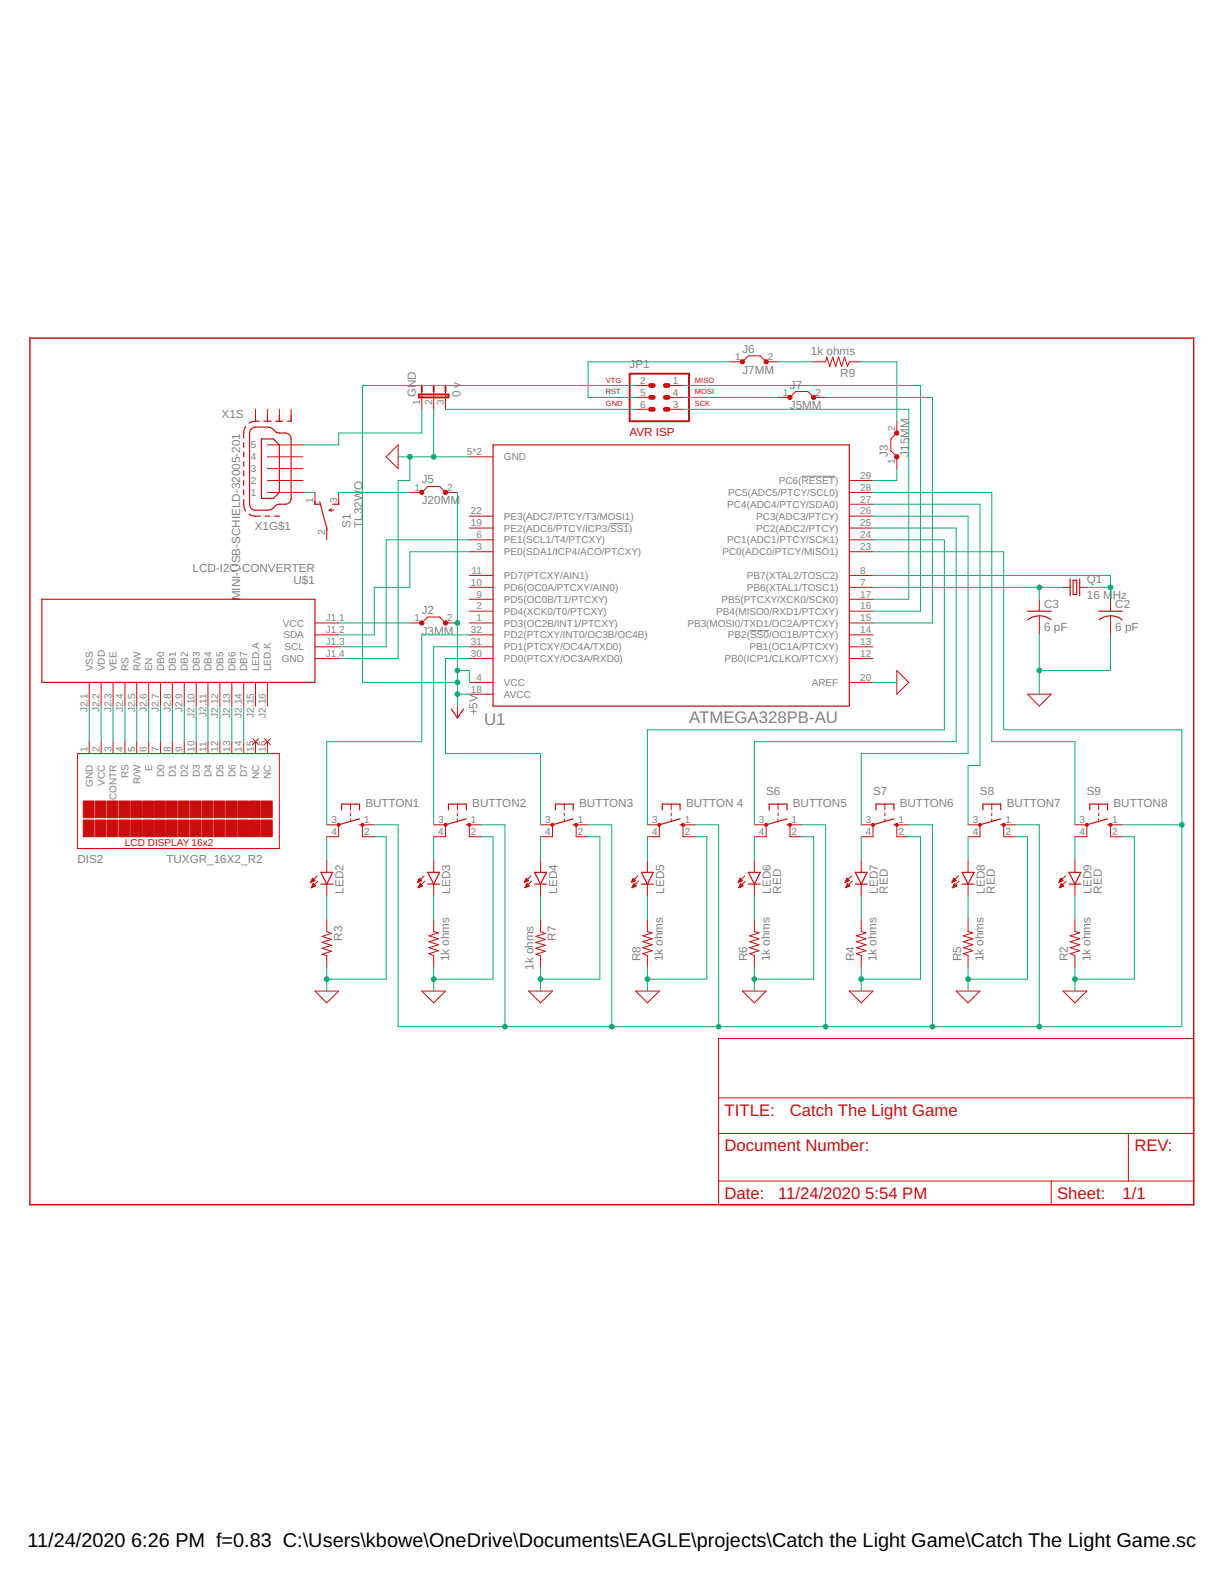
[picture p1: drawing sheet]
<svg xmlns="http://www.w3.org/2000/svg" width="216mm" height="279mm" viewBox="0 0 216 279" stroke-linecap="round" stroke-linejoin="round" font-family="sans-serif">
<path d="M108.4 93.1h3.4M142.4 84.6h6M133.3 112.1h3.4" fill="none" stroke="#808080" stroke-width=".18"/>
<path d="M5.3 60.1h206.8v154h-206.8z" fill="none" stroke="#c90d0c" stroke-width=".25"/>
<g fill="none" stroke="#c90d0c" stroke-width=".18">
<path d="M45.4 72.7v2.2M47.5 72.7v2.2M47.5 79.1h6.3M49.6 72.7v2.2M51.7 72.7v2.2M70.7 79.1v4.2l-2.1-2.1zM75 69.6v3.1M77.1 69.6v3.1M79.2 69.6v3.1M112.9 72.7h2.1M112.9 68.5h2.1M112.9 70.6h2.1"/>
<path d="M119.3 72.7h2.1M119.3 68.5h2.1M119.3 70.6h2.1M129.8 64.3h2.1l1.1-1.1h2.1l1 1.1h2.2M138.3 70.6h2.1l1-1h2.1l1.1 1h2.1M144.6 64.3h2.1l.2-.8 .5 1.7 .6-1.7 .5 1.7 .5-1.7 .5 1.7 .6-1.7 .5 1.7 .3-.9h2.1M159.4 74.9v2.1l-1.1 1v2.1l1.1 1.1v2.1M47.5 81.2h6.3M47.5 87.5h6.3M47.5 85.4h6.3M47.5 83.3h6.3M56 87.5v2.1"/>
<path d="M58.1 93.9v2M58.5 90.7l.4 .2M58.5 90.7h.8M58.9 90.5l-.4 .2M60.2 87.5v2.1M72.8 87.5h2.2l1-1h2.1l1.1 1h2.1M83.4 81.2h4.2M83.4 98.1h4.2M83.4 95.9h4.2M83.4 93.9h4.2M83.4 91.7h4.2M150.9 98.1h4.2"/>
<path d="M150.9 95.9h4.2M150.9 93.9h4.2M150.9 91.7h4.2M150.9 89.6h4.2M150.9 87.5h4.2M150.9 85.4h4.2M56 117.1h4.2M56 115h4.2M56 112.8h4.2M56 110.7h4.2M72.8 110.7h2.2l1-1h2.1l1.1 1h2.1M83.4 117.1h4.2"/>
<path d="M83.4 115h4.2M83.4 112.8h4.2M83.4 110.7h4.2M83.4 108.6h4.2M83.4 106.5h4.2M83.4 104.4h4.2M83.4 102.3h4.2M150.9 117.1h4.2M150.9 115h4.2M150.9 112.8h4.2M150.9 110.7h4.2M150.9 108.6h4.2"/>
<path d="M150.9 106.5h4.2M150.9 104.4h4.2M150.9 102.3h4.2M159.4 119.2l2.1 2.1-2.1 2.1zM184.7 106.5v2.1M184.7 109.5v3.3M188.9 104.4h1.3M191.9 104.4h1.2M197.3 106.5v2.1M197.3 109.5v3.3M13.8 133.9h35.8v16.9h-35.8zM15.9 121.3v4.2"/>
<path d="M15.9 131.8v2.1M18 121.3v4.2M18 131.8v2.1M20.1 121.3v4.2M20.1 131.8v2.1M22.2 121.3v4.2M22.2 131.8v2.1M24.3 121.3v4.2M24.3 131.8v2.1M26.4 121.3v4.2M26.4 131.8v2.1M28.5 121.3v4.2"/>
<path d="M28.5 131.8v2.1M30.6 121.3v4.2M30.6 131.8v2.1M32.7 121.3v4.2M32.7 131.8v2.1M34.9 121.3v4.2M34.9 131.8v2.1M37 121.3v4.2M37 131.8v2.1M39.1 121.3v4.2M39.1 131.8v2.1M41.2 121.3v4.2"/>
<path d="M41.2 131.8v2.1M43.3 121.3v4.2M43.3 131.8v2.1M44.9 131.3l1 1M45.4 121.3v4.2M45.4 131.8v2.1M45.9 131.3l-1 1M47 131.3l1 1M47.5 121.3v4.2M47.5 131.8v2.1M48 131.3l-1 1M81.3 125.5v2.1"/>
<path d="M83.4 121.3h4.2M83.4 123.4h4.2M150.9 121.3h4.2M182.6 123.4h4.2l-2.1 2.1zM55.2 156.8h.1M55.3 156.7h.2M55.3 156.6h.4M55.3 157.8h.1M55.4 156.5h.5M55.4 157.7h.2M55.4 156.4h.5M55.4 157.6h.4"/>
<path d="M55.4 156.4h.4M55.5 156.3h.2M55.5 157.5h.5M55.5 156.2h.1M55.5 157.4h.5M55.5 156.1l.5 .4-.8 .3zM55.5 157.3h.4M55.6 157.2h.2M55.6 157.1h.1M55.6 157l.5 .5-.8 .3zM56.4 155.7l-1.2 1.1M56.5 156.6l-1.2 1.2"/>
<path d="M58.1 152.9v2.1M58.1 157.1v2.2M58.1 146.6h2.1v2.1h-2.1M62.3 142.9v1.1M62.3 144.5v.5M62.3 145.5v.6M66.5 146.6h-2.1v2.1h2.1M74.2 156.8h.1M74.3 156.7h.1M74.3 156.6h.4M74.3 157.8h.1M74.3 156.5h.6"/>
<path d="M74.4 157.7h.1M74.4 156.4h.5M74.4 157.6h.4M74.4 156.4h.4M74.4 157.5h.6M74.5 156.3h.2M74.5 157.4h.5M74.5 156.2h.1M74.5 157.3h.4M74.5 156.1l.5 .4-.8 .3zM74.6 157.2h.2M74.6 157.1h.1"/>
<path d="M74.6 157l.5 .5-.8 .3zM75.4 155.7l-1.2 1.1M75.5 156.6l-1.2 1.2M77.1 152.9v2.1M77.1 157.1v2.2M77.1 146.6h2.1v2.1h-2.1M81.3 142.9v1.1M81.3 144.5v.5M81.3 145.5v.6M85.5 146.6h-2.1v2.1h2.1M93.2 156.8h.1M93.2 156.7h.2"/>
<path d="M93.3 156.6h.4M93.3 157.8h.1M93.3 156.5h.6M93.3 157.7h.3M93.4 156.4h.5M93.4 157.6h.4M93.4 156.4h.4M93.4 157.5h.6M93.5 156.3h.2M93.5 157.4h.5M93.5 156.2h.1M93.5 157.3h.4"/>
<path d="M93.5 156.1l.4 .4-.7 .3zM93.6 157.2h.2M93.6 157.1h.1M93.6 157l.4 .5-.7 .3zM94.4 155.7l-1.2 1.1M94.5 156.6l-1.2 1.2M96.1 152.9v2.1M96.1 157.1v2.2M96.1 146.6h2.1v2.1h-2.1M100.3 142.9v1.1M100.3 144.5v.5M100.3 145.5v.6"/>
<path d="M104.5 146.6h-2.1v2.1h2.1M112.2 156.8h.1M112.2 156.7h.2M112.3 156.6h.3M112.3 157.8h.1M112.3 156.5h.6M112.4 156.4h.5M112.4 157.7h.1M112.4 156.4h.4M112.4 157.6h.4M112.4 156.3h.3M112.4 157.5h.6"/>
<path d="M112.5 157.4h.5M112.5 156.2h.1M112.5 157.3h.4M112.5 156.1l.4 .4-.7 .3zM112.5 157.2h.3M112.6 157.1h.1M112.6 157l.5 .5-.8 .3zM113.3 155.7l-1.1 1.1M113.5 156.6l-1.2 1.2M115 152.9v2.1M115 157.1v2.2M115 146.6h2.2v2.1h-2.2"/>
<path d="M119.3 142.9v1.1M119.3 144.5v.5M119.3 145.5v.6M123.5 146.6h-2.1v2.1h2.1M131.2 156.8h.1M131.2 156.7h.2M131.3 156.6h.3M131.3 157.8h.1M131.3 156.5h.6M131.3 157.7h.2M131.4 156.4h.5M131.4 157.6h.4"/>
<path d="M131.4 156.4h.4M131.4 157.5h.6M131.4 156.3h.3M131.5 156.2h.1M131.5 157.4h.5M131.5 157.3h.4M131.5 156.1l.4 .4-.7 .3zM131.6 157.2h.2M131.6 157.1h.1M131.6 157l.4 .5-.7 .3zM132.4 155.7l-1.2 1.1M132.5 156.6l-1.2 1.2"/>
<path d="M134 152.9v2.1M134 157.1v2.2M134 146.6h2.1v2.1h-2.1M138.3 142.9v1.1M138.3 144.5v.5M138.3 145.5v.6M142.5 146.6h-2.1v2.1h2.1M150.2 156.8h.1M150.2 156.7h.2M150.3 156.6h.3M150.3 157.8h.1M150.3 156.5h.6"/>
<path d="M150.3 157.7h.2M150.3 156.4h.6M150.4 157.6h.3M150.4 156.4h.3M150.4 157.5h.6M150.4 156.3h.3M150.5 157.4h.5M150.5 156.2h.1M150.5 157.3h.4M150.5 156.1l.4 .4-.7 .3zM150.5 157.2h.3M150.6 157.1h.1"/>
<path d="M150.6 157l.4 .5-.7 .3zM151.3 155.7l-1.1 1.1M151.4 156.6l-1.1 1.2M153 152.9v2.1M153 157.1v2.2M153 146.6h2.1v2.1h-2.1M157.2 142.9v1.1M157.2 144.5v.5M157.2 145.5v.6M161.5 146.6h-2.1v2.1h2.1M169.2 156.8h.1M169.2 156.7h.2"/>
<path d="M169.2 156.6h.4M169.3 156.5h.5M169.3 157.8h.1M169.3 157.7h.2M169.3 156.4h.5M169.4 157.6h.3M169.4 156.4h.4M169.4 157.5h.6M169.4 156.3h.3M169.4 157.4h.5M169.5 156.2h.1M169.5 157.3h.4"/>
<path d="M169.5 156.1l.4 .4-.7 .3zM169.5 157.2h.3M169.6 157.1h.1M169.6 157l.4 .5-.7 .3zM170.3 155.7l-1.1 1.1M170.4 156.6l-1.1 1.2M172 152.9v2.1M172 157.1v2.2M172 146.6h2.1v2.1h-2.1M176.2 142.9v1.1M176.2 144.5v.5M176.2 145.5v.6"/>
<path d="M180.5 146.6h-2.1v2.1h2.1M188.2 156.8h.1M188.2 156.7h.2M188.3 156.6h.3M188.3 157.8h.1M188.3 156.5h.5M188.3 157.7h.2M188.3 156.4h.5M188.4 156.4h.3M188.4 157.6h.3M188.4 156.3h.2M188.4 157.5h.6"/>
<path d="M188.4 156.2h.2M188.4 157.4h.5M188.5 157.3h.3M188.5 156.1l.4 .4-.7 .3zM188.5 157.2h.2M188.6 157.1h.1M188.6 157l.4 .5-.7 .3zM189.3 155.7l-1.1 1.1M189.4 156.6l-1.1 1.2M191 152.9v2.1M191 157.1v2.2M191 146.6h2.1v2.1h-2.1"/>
<path d="M195.2 142.9v1.1M195.2 144.5v.5M195.2 145.5v.6M199.5 146.6h-2.2v2.1h2.2M56 176.1h4.2l-2.1 2.1zM58.1 163.5v2.1l.8 .3-1.7 .5 1.7 .6-1.7 .5 1.7 .5-1.7 .6 1.7 .5-1.7 .5 .9 .2v2.1M75 176.1h4.2l-2.1 2.1zM77.1 163.5v2.1l.8 .2-1.7 .5 1.7 .6-1.7 .5 1.7 .5-1.7 .5 1.7 .6-1.7 .5 .9 .3v2.1M93.9 176.1h4.3l-2.1 2.1zM96.1 163.5v2.1l.8 .3-1.7 .5 1.7 .6-1.7 .5 1.7 .5-1.7 .6 1.7 .5-1.7 .5 .9 .2v2.1M112.9 176.1h4.3l-2.2 2.1zM115 163.5v2.1l.9 .2-1.7 .5 1.7 .6-1.7 .5 1.7 .5-1.7 .5 1.7 .6-1.7 .5 .8 .3v2.1"/>
<path d="M131.9 176.1h4.2l-2.1 2.1zM134 163.5v2.1l.9 .2-1.7 .5 1.7 .6-1.7 .5 1.7 .5-1.7 .5 1.7 .6-1.7 .5 .8 .3v2.1M150.9 176.1h4.2l-2.1 2.1zM153 163.5v2.1l.9 .2-1.7 .5 1.7 .6-1.7 .5 1.7 .5-1.7 .5 1.7 .6-1.7 .5 .8 .3v2.1M169.9 176.1h4.2l-2.1 2.1zM172 163.5v2.1l.9 .2-1.7 .5 1.7 .6-1.7 .5 1.7 .5-1.7 .5 1.7 .6-1.7 .5 .8 .3v2.1M188.9 176.1h4.2l-2.1 2.1zM191 163.5v2.1l.9 .2-1.7 .5 1.7 .6-1.7 .5 1.7 .5-1.7 .5 1.7 .6-1.7 .5 .8 .3v2.1M127.7 184.6h84.4v29.5h-84.4zM127.7 195.1h84.4M127.7 201.5h84.4M127.7 209.9h84.4"/>
<path d="M186.8 209.9v4.2M200.5 201.5v8.4"/>
</g>
<g fill="none" stroke="#c90d0c" stroke-width=".21">
<path d="M43.3 78.7v.8M43.6 75.8a2.79 2.79 0 0 0-.3 2M44.7 76.2l.7-.3h2.1l.6 .1 .9 .7a2 2 0 0 0 1.7 .3h.2a1.03 1.03 0 0 1 .8 1v10.6a1.01 1.01 0 0 1-1 1 2.07 2.07 0 0 0-1.7 .3l-.7 .5-.5 .3h-2.4a1.05 1.05 0 0 1-1.1-1.1v-12.6zM46 74.9a2.5 2.5 0 0 0-1.8 .3M46.5 78h2.1l1 1.1v8.4l-1 1.1h-2.1zM46.9 74.9h1.3M49 74.9h1.3M51.1 74.9h.6M87.6 79.1h63.3v46.4h-63.3zM43.3 88.8a2.79 2.79 0 0 0 .3 2M43.3 80.3v.9M43.3 82v.9"/>
<path d="M43.3 83.7v.9M43.3 85.4v.9M43.3 87.1v.8M44.2 91.4a2.92 2.92 0 0 0 2.1 .3M47.1 91.7h.8M48.8 91.7h.8M56 89.1v.5h1M56.8 89.2l1.3 4.7v.5M60.2 89.1v.5h-1.1M7.4 106.5h48.6v14.8h-48.6zM182.6 108.6h4.2M182.6 110.2a3.4 3.4 0 0 1 4.2 0"/>
<path d="M190.2 102.9v3M190.7 103.1h.6v2.6h-.6zM191.9 102.9v3M195.2 108.6h4.3M195.3 110.2a3.4 3.4 0 0 1 4.1 0M80.2 126l1.1 1.6 1-1.6M57 155h2.1l-1 2.1zM57 157.1h2.1M60.7 144v-1.1h3.2v1.1M63.9 146.6h.5M63.9 145.5l-3.7 1.1M76 157.1h2.1"/>
<path d="M76 155h2.1l-1 2.1zM79.7 144v-1.1h3.2v1.1M82.9 146.6h.5M82.9 145.5l-3.7 1.1M95 157.1h2.1M95 155h2.1l-1 2.1zM98.7 144v-1.1h3.2v1.1M101.9 146.6h.5M101.9 145.5l-3.7 1.1M114 157.1h2.1M114 155h2.1l-1.1 2.1zM117.7 144v-1.1h3.1v1.1"/>
<path d="M120.8 146.6h.6M120.8 145.5l-3.6 1.1M133 157.1h2.1M133 155h2.1l-1.1 2.1zM136.7 144v-1.1h3.1v1.1M139.8 146.6h.6M139.8 145.5l-3.7 1.1M152 157.1h2.1M152 155h2.1l-1.1 2.1zM155.7 144v-1.1h3.1v1.1M158.8 146.6h.6M158.8 145.5l-3.7 1.1"/>
<path d="M171 157.1h2.1M171 155h2.1l-1.1 2.1zM174.7 144v-1.1h3.1v1.1M177.8 146.6h.6M177.8 145.5l-3.7 1.1M189.9 157.1h2.2M189.9 155h2.2l-1.1 2.1zM193.7 144v-1.1h3.1v1.1M196.8 146.6h.5M196.8 145.5l-3.7 1.1"/>
</g>
<g fill="#c90d0c" stroke="#c90d0c" stroke-width=".18">
<path d="M14.8 145.8h1.9v2.9h-1.9z"/>
<path d="M14.8 142.4h1.9v2.9h-1.9z"/>
<path d="M16.9 145.8h1.9v2.9h-1.9z"/>
<path d="M16.9 142.4h1.9v2.9h-1.9z"/>
<path d="M19 145.8h1.9v2.9h-1.9z"/>
<path d="M19 142.4h1.9v2.9h-1.9z"/>
<path d="M21.1 145.8h2v2.9h-2z"/>
<path d="M21.1 142.4h2v2.9h-2z"/>
<path d="M23.2 145.8h1.9v2.9h-1.9z"/>
<path d="M23.2 142.4h1.9v2.9h-1.9z"/>
<path d="M25.4 145.8h1.9v2.9h-1.9z"/>
<path d="M25.4 142.4h1.9v2.9h-1.9z"/>
<path d="M27.5 145.8h1.9v2.9h-1.9z"/>
<path d="M27.5 142.4h1.9v2.9h-1.9z"/>
<path d="M29.6 145.8h1.9v2.9h-1.9z"/>
<path d="M29.6 142.4h1.9v2.9h-1.9z"/>
<path d="M31.7 145.8h1.9v2.9h-1.9z"/>
<path d="M31.7 142.4h1.9v2.9h-1.9z"/>
<path d="M33.8 145.8h1.9v2.9h-1.9z"/>
<path d="M33.8 142.4h1.9v2.9h-1.9z"/>
<path d="M35.9 145.8h1.9v2.9h-1.9z"/>
<path d="M35.9 142.4h1.9v2.9h-1.9z"/>
<path d="M38 145.8h1.9v2.9h-1.9z"/>
<path d="M38 142.4h1.9v2.9h-1.9z"/>
<path d="M40.1 145.8h1.9v2.9h-1.9z"/>
<path d="M40.1 142.4h1.9v2.9h-1.9z"/>
<path d="M42.2 145.8h2v2.9h-2z"/>
<path d="M42.2 142.4h2v2.9h-2z"/>
<path d="M44.3 145.8h1.9v2.9h-1.9z"/>
<path d="M44.3 142.4h1.9v2.9h-1.9z"/>
<path d="M46.5 145.8h1.9v2.9h-1.9z"/>
<path d="M46.5 142.4h1.9v2.9h-1.9z"/>
</g>
<path d="M74.4 70.1h5.3v.5h-5.3zM75 68.5v1.1M77.1 68.5v1.1M79.2 68.5v1.1M111.9 66.4h10.5v8.5h-10.5z" fill="none" stroke="#c90d0c" stroke-width=".34"/>
<path d="M115.6 68.5h.5M115.6 70.6h.5M115.6 72.7h.5M118.2 68.5h.5M118.2 70.6h.5M118.2 72.7h.5" fill="none" stroke="#c90d0c" stroke-width=".85"/>
<g fill="#c90d0c" stroke="#c90d0c" stroke-width=".18">
<path d="M74.6 110.5l.2-.1a.38 .38 0 0 1 .5 .3 .38 .38 0 0 1-.5 .4l-.2-.4h.4h-.4z" fill-rule="evenodd"/>
<path d="M78.8 110.5l.2-.1a.39 .39 0 0 1 .5 .4 .39 .39 0 0 1-.4 .3 .39 .39 0 0 1-.3-.4l.4 .1-.4-.1z" fill-rule="evenodd"/>
<path d="M159 81l.4-.2a.38 .38 0 0 1 .3 .3 .38 .38 0 0 1-.1 .4h-.4l-.2-.3h.4h-.4z" fill-rule="evenodd"/>
<path d="M159 76.8l.4-.2 .2 .1a.39 .39 0 0 1 .1 .5 .39 .39 0 0 1-.5 .1l-.2-.3h.4h-.4z" fill-rule="evenodd"/>
<path d="M131.6 64.1l.4-.2 .2 .1a.38 .38 0 0 1 0 .5 .38 .38 0 0 1-.4 .1l-.2-.3h.4h-.4z" fill-rule="evenodd"/>
<path d="M135.8 64.1a.38 .38 0 0 1 .6 0 .38 .38 0 0 1-.1 .6 .38 .38 0 0 1-.5-.4h.4h-.4z" fill-rule="evenodd"/>
<path d="M74.6 87.3l.2-.1a.38 .38 0 0 1 .5 .3 .38 .38 0 0 1-.5 .4l-.2-.4h.4h-.4z" fill-rule="evenodd"/>
<path d="M78.8 87.3a.39 .39 0 0 1 .5-.1 .39 .39 0 0 1 .2 .4 .39 .39 0 0 1-.4 .3 .39 .39 0 0 1-.3-.4h.4h-.4z" fill-rule="evenodd"/>
<path d="M140 70.4a.38 .38 0 0 1 .7 0 .38 .38 0 0 1-.3 .6l-.4-.2v-.2h.4h-.4z" fill-rule="evenodd"/>
<path d="M144.3 70.4a.38 .38 0 0 1 .6 0 .38 .38 0 0 1-.2 .6 .38 .38 0 0 1-.5-.4l.4 .1-.4-.1z" fill-rule="evenodd"/>
<path d="M64.2 146.4h.4v.4h-.4z" fill-rule="evenodd"/>
<path d="M79 146.4h.4v.4h-.4z" fill-rule="evenodd"/>
<path d="M98 146.4h.4v.4h-.4z" fill-rule="evenodd"/>
<path d="M140.2 146.4h.4v.4h-.4z" fill-rule="evenodd"/>
<path d="M197.1 146.4h.4v.4h-.4z" fill-rule="evenodd"/>
<path d="M154.9 146.4h.4v.4h-.4z" fill-rule="evenodd"/>
<circle cx="60.2" cy="146.6" r=".27"/>
<circle cx="83.4" cy="146.6" r=".27"/>
<circle cx="102.4" cy="146.6" r=".27"/>
<circle cx="117.2" cy="146.6" r=".27"/>
<circle cx="121.4" cy="146.6" r=".27"/>
<circle cx="136.1" cy="146.6" r=".27"/>
<circle cx="174.1" cy="146.6" r=".27"/>
<circle cx="178.3" cy="146.6" r=".27"/>
<circle cx="193.1" cy="146.6" r=".27"/>
<circle cx="159.4" cy="146.6" r=".27"/>
</g>
<g fill="none" stroke="#0dab76" stroke-width=".18">
<path d="M75 72.7v4.3h-14.8v2.1h-6.4M77.1 72.7v8.5M79.2 72.7h33.7M112.9 68.5h-48.5v52.8h16.9M121.4 68.5h42.2v40.1h-8.5M121.4 70.6h16.9M121.4 72.7h40.1v33.8h-6.4M129.8 64.3h-25.3v6.3h8.4M138.3 64.3h6.3M146.7 70.6h19v40.1h-10.6M153 64.3h6.4v10.6M53.8 87.5h2.2"/>
<path d="M60.2 87.5h12.6M70.7 81.2h12.7M72.8 81.2v4.2h-2.1v31.7h-10.5M81.3 87.5v38M83.4 98.1h-10.6v6.3h-6.3v8.4h-6.3M83.4 95.9h-14.8v19.1h-8.4M155.1 98.1h23.3v31.6h31.6v52.8h-139.3v-35.9h-4.2M155.1 95.9h12.7v33.8h-52.8v16.9M155.1 93.9h14.8v37.9h-35.9v14.8M155.1 91.7h16.9v42.2h-19v12.7M155.1 89.6h19v46.5h-2.1v10.5M155.1 87.5h21.1v44.3h14.8v14.8"/>
<path d="M159.4 83.3v2.1h-4.3M60.2 110.7h12.6M81.3 119.2h2.1v2.1M83.4 115h-6.3v31.6M83.4 117.1h-4.2v16.8h16.9v12.7M83.4 112.8h-8.4v19h-16.9v14.8M155.1 102.3h42.2v4.2M155.1 104.4h33.8M184.7 104.4v2.1M184.7 112.8v10.6M193.1 104.4h4.2M197.3 112.8v6.4h-12.6"/>
<path d="M15.9 125.5v6.3M18 125.5v6.3M20.1 125.5v6.3M22.2 125.5v6.3M24.3 125.5v6.3M26.4 125.5v6.3M28.5 125.5v6.3M30.6 125.5v6.3M32.7 125.5v6.3M34.9 125.5v6.3M37 125.5v6.3M39.1 125.5v6.3"/>
<path d="M41.2 125.5v6.3M43.3 125.5v6.3M81.3 123.4h2.1M155.1 121.3h4.3M58.1 148.7v4.2M58.1 159.3v4.2M66.5 148.7h2.1v25.3h-10.5M77.1 148.7v4.2M77.1 159.3v4.2M85.5 148.7h2.1v25.3h-10.5M85.5 146.6h4.2v35.9M96.1 148.7v4.2"/>
<path d="M96.1 159.3v4.2M104.5 148.7h2.1v25.3h-10.5M104.5 146.6h4.2v35.9M115 148.7v4.2M115 159.3v4.2M123.5 148.7h2.1v25.3h-10.6M123.5 146.6h4.2v35.9M134 148.7v4.2M134 159.3v4.2M142.5 148.7h2.1v25.3h-10.6M142.5 146.6h4.2v35.9M153 148.7v4.2"/>
<path d="M153 159.3v4.2M161.5 148.7h2.1v25.3h-10.6M161.5 146.6h4.2v35.9M172 148.7v4.2M172 159.3v4.2M180.5 148.7h2.1v25.3h-10.6M180.5 146.6h4.2v35.9M191 148.7v4.2M191 159.3v4.2M199.5 148.7h2.1v25.3h-10.6M199.5 146.6h10.5M58.1 171.9v4.2"/>
<path d="M77.1 171.9v4.2M96.1 171.9v4.2M115 171.9v4.2M134 171.9v4.2M153 171.9v4.2M172 171.9v4.2M191 171.9v4.2"/>
</g>
<g fill="#0dab76" stroke="#0dab76" stroke-width=".18">
<circle cx="72.8" cy="81.2" r=".42"/>
<circle cx="77.1" cy="81.2" r=".42"/>
<circle cx="58.1" cy="174" r=".42"/>
<circle cx="77.1" cy="174" r=".42"/>
<circle cx="96.1" cy="174" r=".42"/>
<circle cx="115" cy="174" r=".42"/>
<circle cx="134" cy="174" r=".42"/>
<circle cx="153" cy="174" r=".42"/>
<circle cx="172" cy="174" r=".42"/>
<circle cx="191" cy="174" r=".42"/>
<circle cx="184.7" cy="119.2" r=".42"/>
<circle cx="89.7" cy="182.5" r=".42"/>
<circle cx="108.7" cy="182.5" r=".42"/>
<circle cx="127.7" cy="182.5" r=".42"/>
<circle cx="146.7" cy="182.5" r=".42"/>
<circle cx="165.7" cy="182.5" r=".42"/>
<circle cx="184.7" cy="182.5" r=".42"/>
<circle cx="210" cy="146.6" r=".42"/>
<circle cx="197.3" cy="104.4" r=".42"/>
<circle cx="184.7" cy="104.4" r=".42"/>
<circle cx="81.3" cy="123.4" r=".42"/>
<circle cx="81.3" cy="110.7" r=".42"/>
<circle cx="81.3" cy="119.2" r=".42"/>
<circle cx="81.3" cy="121.3" r=".42"/>
</g>
<g font-size="3.5">
<text x="4.9" y="274.9">11/24/2020</text>
<text x="23.3" y="274.9">6:26 PM f=0.83 C:\Users\kbowe\OneDrive\Documents\EAGLE\projects\Catch the Light Game\Catch The Light Game.sch (S</text>
</g>
<g font-size="3" fill="#808080">
<text x="86" y="128.8">U1</text>
<text x="122.5" y="128.5">ATMEGA328PB-AU</text>
</g>
<g font-size="3" fill="#c90d0c">
<text x="128.8" y="198.3">TITLE:</text>
<text x="140.4" y="198.3">Catch The Light Game</text>
<text x="128.8" y="204.6">Document Number:</text>
<text x="201.6" y="204.6">REV:</text>
<text x="128.8" y="213.1">Date:</text>
<text x="138.3" y="213.1">11/24/2020</text>
<text x="153.7" y="213.1">5:54 PM</text>
<text x="187.8" y="213.1">Sheet:</text>
<text x="199.5" y="213.1">1/1</text>
</g>
<g font-size="2.1" fill="#808080">
<text x="111.9" y="65.4">JP1</text>
<text x="131.9" y="62.7">J6</text>
<text x="144.1" y="63">1k ohms</text>
<text x="73.9" y="70.6" transform="rotate(-90 73.9 70.6)">GND</text>
<text x="81.8" y="70.6" transform="rotate(-90 81.8 70.6)">0 v</text>
<text x="131.9" y="66.4">J7MM</text>
<text x="140.4" y="69.1">J7</text>
<text x="149.3" y="67">R9</text>
<text x="39.4" y="74.2">X1S</text>
<text x="140.4" y="72.7">J5MM</text>
<text x="157.8" y="81.2" transform="rotate(-90 157.8 81.2)">J3</text>
<text x="161.5" y="81.2" transform="rotate(-90 161.5 81.2)">J15MM</text>
<text x="64.4" y="87.1" transform="rotate(-90 64.4 87.1)">O</text>
<text x="75" y="89.6">J20MM</text>
<text x="75" y="85.9">J5</text>
<text x="45.3" y="94.3">X1G$1</text>
<text x="62.3" y="93.8" transform="rotate(-90 62.3 93.8)">S1</text>
<text x="64.4" y="93.8" transform="rotate(-90 64.4 93.8)">TL32W</text>
<text x="34.2" y="101.7">LCD-I2C-CONVERTER</text>
<text x="42.7" y="106.7" transform="rotate(-90 42.7 106.7)">MINI-USB-SCHIELD-32005-201</text>
<text x="52.1" y="103.8">U$1</text>
<text x="193.1" y="106.5">16 M</text>
<text x="193.1" y="103.6">Q1</text>
<text x="197.7" y="106.5">Hz</text>
<text x="75" y="112.8">J3MM</text>
<text x="75" y="109.1">J2</text>
<text x="185.5" y="112.1">6 pF</text>
<text x="185.5" y="108.1">C3</text>
<text x="198.2" y="112.1">6 pF</text>
<text x="198.2" y="108.1">C2</text>
<text x="84.9" y="127.1" transform="rotate(-90 84.9 127.1)">+5V</text>
<text x="64.9" y="143.4">BUTTON1</text>
<text x="83.9" y="143.4">BUTTON2</text>
<text x="102.9" y="143.4">BUTTON3</text>
<text x="121.9" y="143.4">BUTTON 4</text>
<text x="136.1" y="141.3">S6</text>
<text x="140.9" y="143.4">BUTTON5</text>
<text x="155.1" y="141.3">S7</text>
<text x="159.9" y="143.4">BUTTON6</text>
<text x="174.1" y="141.3">S8</text>
<text x="178.9" y="143.4">BUTTON7</text>
<text x="193.1" y="141.3">S9</text>
<text x="197.9" y="143.4">BUTTON8</text>
<text x="13.8" y="153.4">DIS2</text>
<text x="29.6" y="153.4">TUXGR_16X2_R2</text>
<text x="61" y="158.8" transform="rotate(-90 61 158.8)">LED2</text>
<text x="80" y="158.8" transform="rotate(-90 80 158.8)">LED3</text>
<text x="99" y="158.8" transform="rotate(-90 99 158.8)">LED4</text>
<text x="118" y="158.8" transform="rotate(-90 118 158.8)">LED5</text>
<text x="137" y="158.8" transform="rotate(-90 137 158.8)">LED6</text>
<text x="138.8" y="158.8" transform="rotate(-90 138.8 158.8)">RED</text>
<text x="156" y="158.8" transform="rotate(-90 156 158.8)">LED7</text>
<text x="157.8" y="158.8" transform="rotate(-90 157.8 158.8)">RED</text>
<text x="175" y="158.8" transform="rotate(-90 175 158.8)">LED8</text>
<text x="176.8" y="158.8" transform="rotate(-90 176.8 158.8)">RED</text>
<text x="194" y="158.8" transform="rotate(-90 194 158.8)">LED9</text>
<text x="195.8" y="158.8" transform="rotate(-90 195.8 158.8)">RED</text>
<text x="60.8" y="167.2" transform="rotate(-90 60.8 167.2)">R3</text>
<text x="98.8" y="167.2" transform="rotate(-90 98.8 167.2)">R7</text>
<text x="79.8" y="170.9" transform="rotate(-90 79.8 170.9)">1k ohms</text>
<text x="94.8" y="172.4" transform="rotate(-90 94.8 172.4)">1k ohms</text>
<text x="113.8" y="170.9" transform="rotate(-90 113.8 170.9)">R8</text>
<text x="117.8" y="170.9" transform="rotate(-90 117.8 170.9)">1k ohms</text>
<text x="132.8" y="170.9" transform="rotate(-90 132.8 170.9)">R6</text>
<text x="136.8" y="170.9" transform="rotate(-90 136.8 170.9)">1k ohms</text>
<text x="151.8" y="170.9" transform="rotate(-90 151.8 170.9)">R4</text>
<text x="155.8" y="170.9" transform="rotate(-90 155.8 170.9)">1k ohms</text>
<text x="170.8" y="170.9" transform="rotate(-90 170.8 170.9)">R5</text>
<text x="174.8" y="170.9" transform="rotate(-90 174.8 170.9)">1k ohms</text>
<text x="189.8" y="170.9" transform="rotate(-90 189.8 170.9)">R2</text>
<text x="193.8" y="170.9" transform="rotate(-90 193.8 170.9)">1k ohms</text>
</g>
<text font-size="2.1" fill="#c90d0c" x="111.9" y="77.5">AVR ISP</text>
<g font-size="1.8" fill="#808080">
<text x="130.6" y="64">1</text>
<text x="136.4" y="64">2</text>
<text x="74.7" y="71.9" transform="rotate(-90 74.7 71.9)">1</text>
<text x="76.8" y="71.9" transform="rotate(-90 76.8 71.9)">2</text>
<text x="78.9" y="71.9" transform="rotate(-90 78.9 71.9)">3</text>
<text x="113.8" y="68.2">2</text>
<text x="113.8" y="70.3">5</text>
<text x="119.6" y="68.2">1</text>
<text x="119.6" y="70.3">4</text>
<text x="139.1" y="70.3">1</text>
<text x="144.9" y="70.3">2</text>
<text x="113.8" y="72.5">6</text>
<text x="119.6" y="72.5">3</text>
<text x="159.1" y="76.7" transform="rotate(-90 159.1 76.7)">2</text>
<text x="44.6" y="83.9">3</text>
<text x="44.6" y="81.8">4</text>
<text x="44.6" y="79.7">5</text>
<text x="83" y="80.9">5*2</text>
<text x="89.6" y="81.8">GND</text>
<text x="159.1" y="82.5" transform="rotate(-90 159.1 82.5)">1</text>
<text x="44.6" y="88.2">1</text>
<text x="44.6" y="86">2</text>
<text x="55.7" y="89.3" transform="rotate(-90 55.7 89.3)">1</text>
<text x="59.9" y="89.3" transform="rotate(-90 59.9 89.3)">3</text>
<text x="73.7" y="87.2">1</text>
<text x="79.5" y="87.2">2</text>
<text x="129.4" y="88.2">PC5(ADC5/PTCY/SCL0)</text>
<text x="138.4" y="86">PC6(RESET)</text>
<text x="152.9" y="89.3">27</text>
<text x="152.9" y="87.2">28</text>
<text x="152.9" y="85.1">29</text>
<text x="57.8" y="95.1" transform="rotate(-90 57.8 95.1)">2</text>
<text x="83.7" y="93.6">19</text>
<text x="83.7" y="91.4">22</text>
<text x="84.7" y="95.7">6</text>
<text x="89.6" y="94.5">PE2(ADC6/PTCY/ICP3/SS1)</text>
<text x="89.6" y="92.4">PE3(ADC7/PTCY/T3/MOSI1)</text>
<text x="129.2" y="90.3">PC4(ADC4/PTCY/SDA0)</text>
<text x="134.4" y="94.5">PC2(ADC2/PTCY)</text>
<text x="134.4" y="92.4">PC3(ADC3/PTCY)</text>
<text x="152.9" y="95.7">24</text>
<text x="152.9" y="93.6">25</text>
<text x="152.9" y="91.4">26</text>
<text x="83.8" y="102">11</text>
<text x="84.7" y="97.8">3</text>
<text x="89.6" y="96.6">PE1(SCL1/T4/PTCXY)</text>
<text x="89.6" y="98.7">PE0(SDA1/ICP4/ACO/PTCXY)</text>
<text x="128.4" y="98.7">PC0(ADC0/PTCY/MISO1)</text>
<text x="129.2" y="96.6">PC1(ADC1/PTCY/SCK1)</text>
<text x="152.9" y="102">8</text>
<text x="152.9" y="97.8">23</text>
<text x="83.7" y="104.1">10</text>
<text x="84.7" y="106.2">9</text>
<text x="89.6" y="107.1">PD5(OC0B/T1/PTCXY)</text>
<text x="89.6" y="105">PD6(OC0A/PTCXY/AIN0)</text>
<text x="89.6" y="102.9">PD7(PTCXY/AIN1)</text>
<text x="128.2" y="107.1">PB5(PTCXY/XCK0/SCK0)</text>
<text x="132.7" y="105">PB6(XTAL1/TOSC1)</text>
<text x="132.7" y="102.9">PB7(XTAL2/TOSC2)</text>
<text x="152.9" y="106.2">17</text>
<text x="152.9" y="104.1">7</text>
<text x="50.2" y="111.4">VCC</text>
<text x="50.4" y="113.5">SDA</text>
<text x="57.9" y="112.5">J1.2</text>
<text x="57.9" y="110.4">J1.1</text>
<text x="73.7" y="110.4">1</text>
<text x="79.5" y="110.4">2</text>
<text x="83.7" y="112.5">32</text>
<text x="84.7" y="110.4">1</text>
<text x="84.7" y="108.3">2</text>
<text x="89.6" y="113.5">PD2(PTCXY/INT0/OC3B/OC4B)</text>
<text x="89.6" y="111.4">PD3(OC2B/INT1/PTCXY)</text>
<text x="89.6" y="109.3">PD4(XCK0/T0/PTCXY)</text>
<text x="122.1" y="111.4">PB3(MOSI0/TXD1/OC2A/PTCXY)</text>
<text x="127.3" y="109.3">PB4(MISO0/RXD1/PTCXY)</text>
<text x="129.3" y="113.5">PB2(SS0/OC1B/PTCXY)</text>
<text x="152.9" y="112.5">14</text>
<text x="152.9" y="110.4">15</text>
<text x="152.9" y="108.3">16</text>
<text x="16.5" y="119.3" transform="rotate(-90 16.5 119.3)">VSS</text>
<text x="18.6" y="119.3" transform="rotate(-90 18.6 119.3)">VDD</text>
<text x="20.7" y="119.3" transform="rotate(-90 20.7 119.3)">VEE</text>
<text x="22.8" y="119.3" transform="rotate(-90 22.8 119.3)">RS</text>
<text x="24.9" y="119.3" transform="rotate(-90 24.9 119.3)">R/W</text>
<text x="27" y="119.3" transform="rotate(-90 27 119.3)">EN</text>
<text x="29.2" y="119.3" transform="rotate(-90 29.2 119.3)">DB0</text>
<text x="31.3" y="119.3" transform="rotate(-90 31.3 119.3)">DB1</text>
<text x="33.4" y="119.3" transform="rotate(-90 33.4 119.3)">DB2</text>
<text x="35.5" y="119.3" transform="rotate(-90 35.5 119.3)">DB3</text>
<text x="37.6" y="119.3" transform="rotate(-90 37.6 119.3)">DB4</text>
<text x="39.7" y="119.3" transform="rotate(-90 39.7 119.3)">DB5</text>
<text x="41.8" y="119.3" transform="rotate(-90 41.8 119.3)">DB6</text>
<text x="43.9" y="119.3" transform="rotate(-90 43.9 119.3)">DB7</text>
<text x="46" y="119.3" transform="rotate(-90 46 119.3)">LED.A</text>
<text x="48.2" y="119.3" transform="rotate(-90 48.2 119.3)">LED.K</text>
<text x="50.1" y="117.7">GND</text>
<text x="50.5" y="115.6">SCL</text>
<text x="57.9" y="116.8">J1.4</text>
<text x="57.9" y="114.7">J1.3</text>
<text x="83.7" y="116.8">30</text>
<text x="83.7" y="114.7">31</text>
<text x="89.6" y="117.7">PD0(PTCXY/OC3A/RXD0)</text>
<text x="89.6" y="115.6">PD1(PTCXY/OC4A/TXD0)</text>
<text x="128.7" y="117.7">PB0(ICP1/CLKO/PTCXY)</text>
<text x="133.2" y="115.6">PB1(OC1A/PTCXY)</text>
<text x="152.9" y="116.8">12</text>
<text x="152.9" y="114.7">13</text>
<text x="83.7" y="123.1">18</text>
<text x="84.7" y="121">4</text>
<text x="89.6" y="121.9">VCC</text>
<text x="89.6" y="124">AVCC</text>
<text x="144.2" y="121.9">AREF</text>
<text x="152.9" y="121">20</text>
<text x="15.6" y="126.6" transform="rotate(-90 15.6 126.6)">J2.1</text>
<text x="17.7" y="126.6" transform="rotate(-90 17.7 126.6)">J2.2</text>
<text x="19.8" y="126.6" transform="rotate(-90 19.8 126.6)">J2.3</text>
<text x="21.9" y="126.6" transform="rotate(-90 21.9 126.6)">J2.4</text>
<text x="24" y="126.6" transform="rotate(-90 24 126.6)">J2.5</text>
<text x="26.1" y="126.6" transform="rotate(-90 26.1 126.6)">J2.6</text>
<text x="28.2" y="126.6" transform="rotate(-90 28.2 126.6)">J2.7</text>
<text x="30.3" y="126.6" transform="rotate(-90 30.3 126.6)">J2.8</text>
<text x="32.5" y="126.6" transform="rotate(-90 32.5 126.6)">J2.9</text>
<text x="34.6" y="127.6" transform="rotate(-90 34.6 127.6)">J2.10</text>
<text x="36.7" y="127.5" transform="rotate(-90 36.7 127.5)">J2.11</text>
<text x="38.8" y="127.6" transform="rotate(-90 38.8 127.6)">J2.12</text>
<text x="40.9" y="127.6" transform="rotate(-90 40.9 127.6)">J2.13</text>
<text x="43" y="127.6" transform="rotate(-90 43 127.6)">J2.14</text>
<text x="45.1" y="127.6" transform="rotate(-90 45.1 127.6)">J2.15</text>
<text x="47.2" y="127.6" transform="rotate(-90 47.2 127.6)">J2.16</text>
<text x="15.6" y="133.6" transform="rotate(-90 15.6 133.6)">1</text>
<text x="17.7" y="133.6" transform="rotate(-90 17.7 133.6)">2</text>
<text x="19.8" y="133.6" transform="rotate(-90 19.8 133.6)">3</text>
<text x="21.9" y="133.6" transform="rotate(-90 21.9 133.6)">4</text>
<text x="24" y="133.6" transform="rotate(-90 24 133.6)">5</text>
<text x="26.1" y="133.6" transform="rotate(-90 26.1 133.6)">6</text>
<text x="27" y="137.1" transform="rotate(-90 27 137.1)">E</text>
<text x="28.2" y="133.6" transform="rotate(-90 28.2 133.6)">7</text>
<text x="30.3" y="133.6" transform="rotate(-90 30.3 133.6)">8</text>
<text x="32.5" y="133.6" transform="rotate(-90 32.5 133.6)">9</text>
<text x="34.6" y="133.6" transform="rotate(-90 34.6 133.6)">10</text>
<text x="36.7" y="133.6" transform="rotate(-90 36.7 133.6)">11</text>
<text x="38.8" y="133.6" transform="rotate(-90 38.8 133.6)">12</text>
<text x="40.9" y="133.6" transform="rotate(-90 40.9 133.6)">13</text>
<text x="43" y="133.6" transform="rotate(-90 43 133.6)">14</text>
<text x="45.1" y="133.6" transform="rotate(-90 45.1 133.6)">15</text>
<text x="47.2" y="133.6" transform="rotate(-90 47.2 133.6)">16</text>
<text x="16.5" y="139.8" transform="rotate(-90 16.5 139.8)">GND</text>
<text x="18.6" y="139.6" transform="rotate(-90 18.6 139.6)">VCC</text>
<text x="20.7" y="142.2" transform="rotate(-90 20.7 142.2)">CONTR</text>
<text x="22.8" y="138.4" transform="rotate(-90 22.8 138.4)">RS</text>
<text x="24.9" y="139.4" transform="rotate(-90 24.9 139.4)">R/W</text>
<text x="29.2" y="138.2" transform="rotate(-90 29.2 138.2)">D0</text>
<text x="31.3" y="138.2" transform="rotate(-90 31.3 138.2)">D1</text>
<text x="33.4" y="138.2" transform="rotate(-90 33.4 138.2)">D2</text>
<text x="35.5" y="138.2" transform="rotate(-90 35.5 138.2)">D3</text>
<text x="37.6" y="138.2" transform="rotate(-90 37.6 138.2)">D4</text>
<text x="39.7" y="138.2" transform="rotate(-90 39.7 138.2)">D5</text>
<text x="41.8" y="138.2" transform="rotate(-90 41.8 138.2)">D6</text>
<text x="43.9" y="138.2" transform="rotate(-90 43.9 138.2)">D7</text>
<text x="46" y="138.5" transform="rotate(-90 46 138.5)">NC</text>
<text x="48.2" y="138.5" transform="rotate(-90 48.2 138.5)">NC</text>
<text x="58.9" y="146.3">3</text>
<text x="58.9" y="148.4">4</text>
<text x="64.7" y="146.3">1</text>
<text x="64.7" y="148.4">2</text>
<text x="77.9" y="146.3">3</text>
<text x="77.9" y="148.4">4</text>
<text x="83.7" y="146.3">1</text>
<text x="83.7" y="148.4">2</text>
<text x="96.9" y="146.3">3</text>
<text x="96.9" y="148.4">4</text>
<text x="102.7" y="146.3">1</text>
<text x="102.7" y="148.4">2</text>
<text x="115.9" y="146.3">3</text>
<text x="115.9" y="148.4">4</text>
<text x="121.7" y="146.3">1</text>
<text x="121.7" y="148.4">2</text>
<text x="134.9" y="146.3">3</text>
<text x="134.9" y="148.4">4</text>
<text x="140.7" y="146.3">1</text>
<text x="140.7" y="148.4">2</text>
<text x="153.9" y="146.3">3</text>
<text x="153.9" y="148.4">4</text>
<text x="159.7" y="146.3">1</text>
<text x="159.7" y="148.4">2</text>
<text x="172.8" y="146.3">3</text>
<text x="172.8" y="148.4">4</text>
<text x="178.6" y="146.3">1</text>
<text x="178.6" y="148.4">2</text>
<text x="191.8" y="146.3">3</text>
<text x="191.8" y="148.4">4</text>
<text x="197.6" y="146.3">1</text>
<text x="197.6" y="148.4">2</text>
</g>
<text font-size="1.8" fill="#c90d0c" x="22.2" y="150.4">LCD DISPLAY 16x2</text>
<g font-size="1.3" fill="#c90d0c">
<text x="107.7" y="68">VTG</text>
<text x="107.7" y="70.1">RST</text>
<text x="123.5" y="70.1">MOSI</text>
<text x="123.5" y="68">MISO</text>
<text x="107.7" y="72.2">GND</text>
<text x="123.5" y="72.2">SCK</text>
</g>
</svg>
